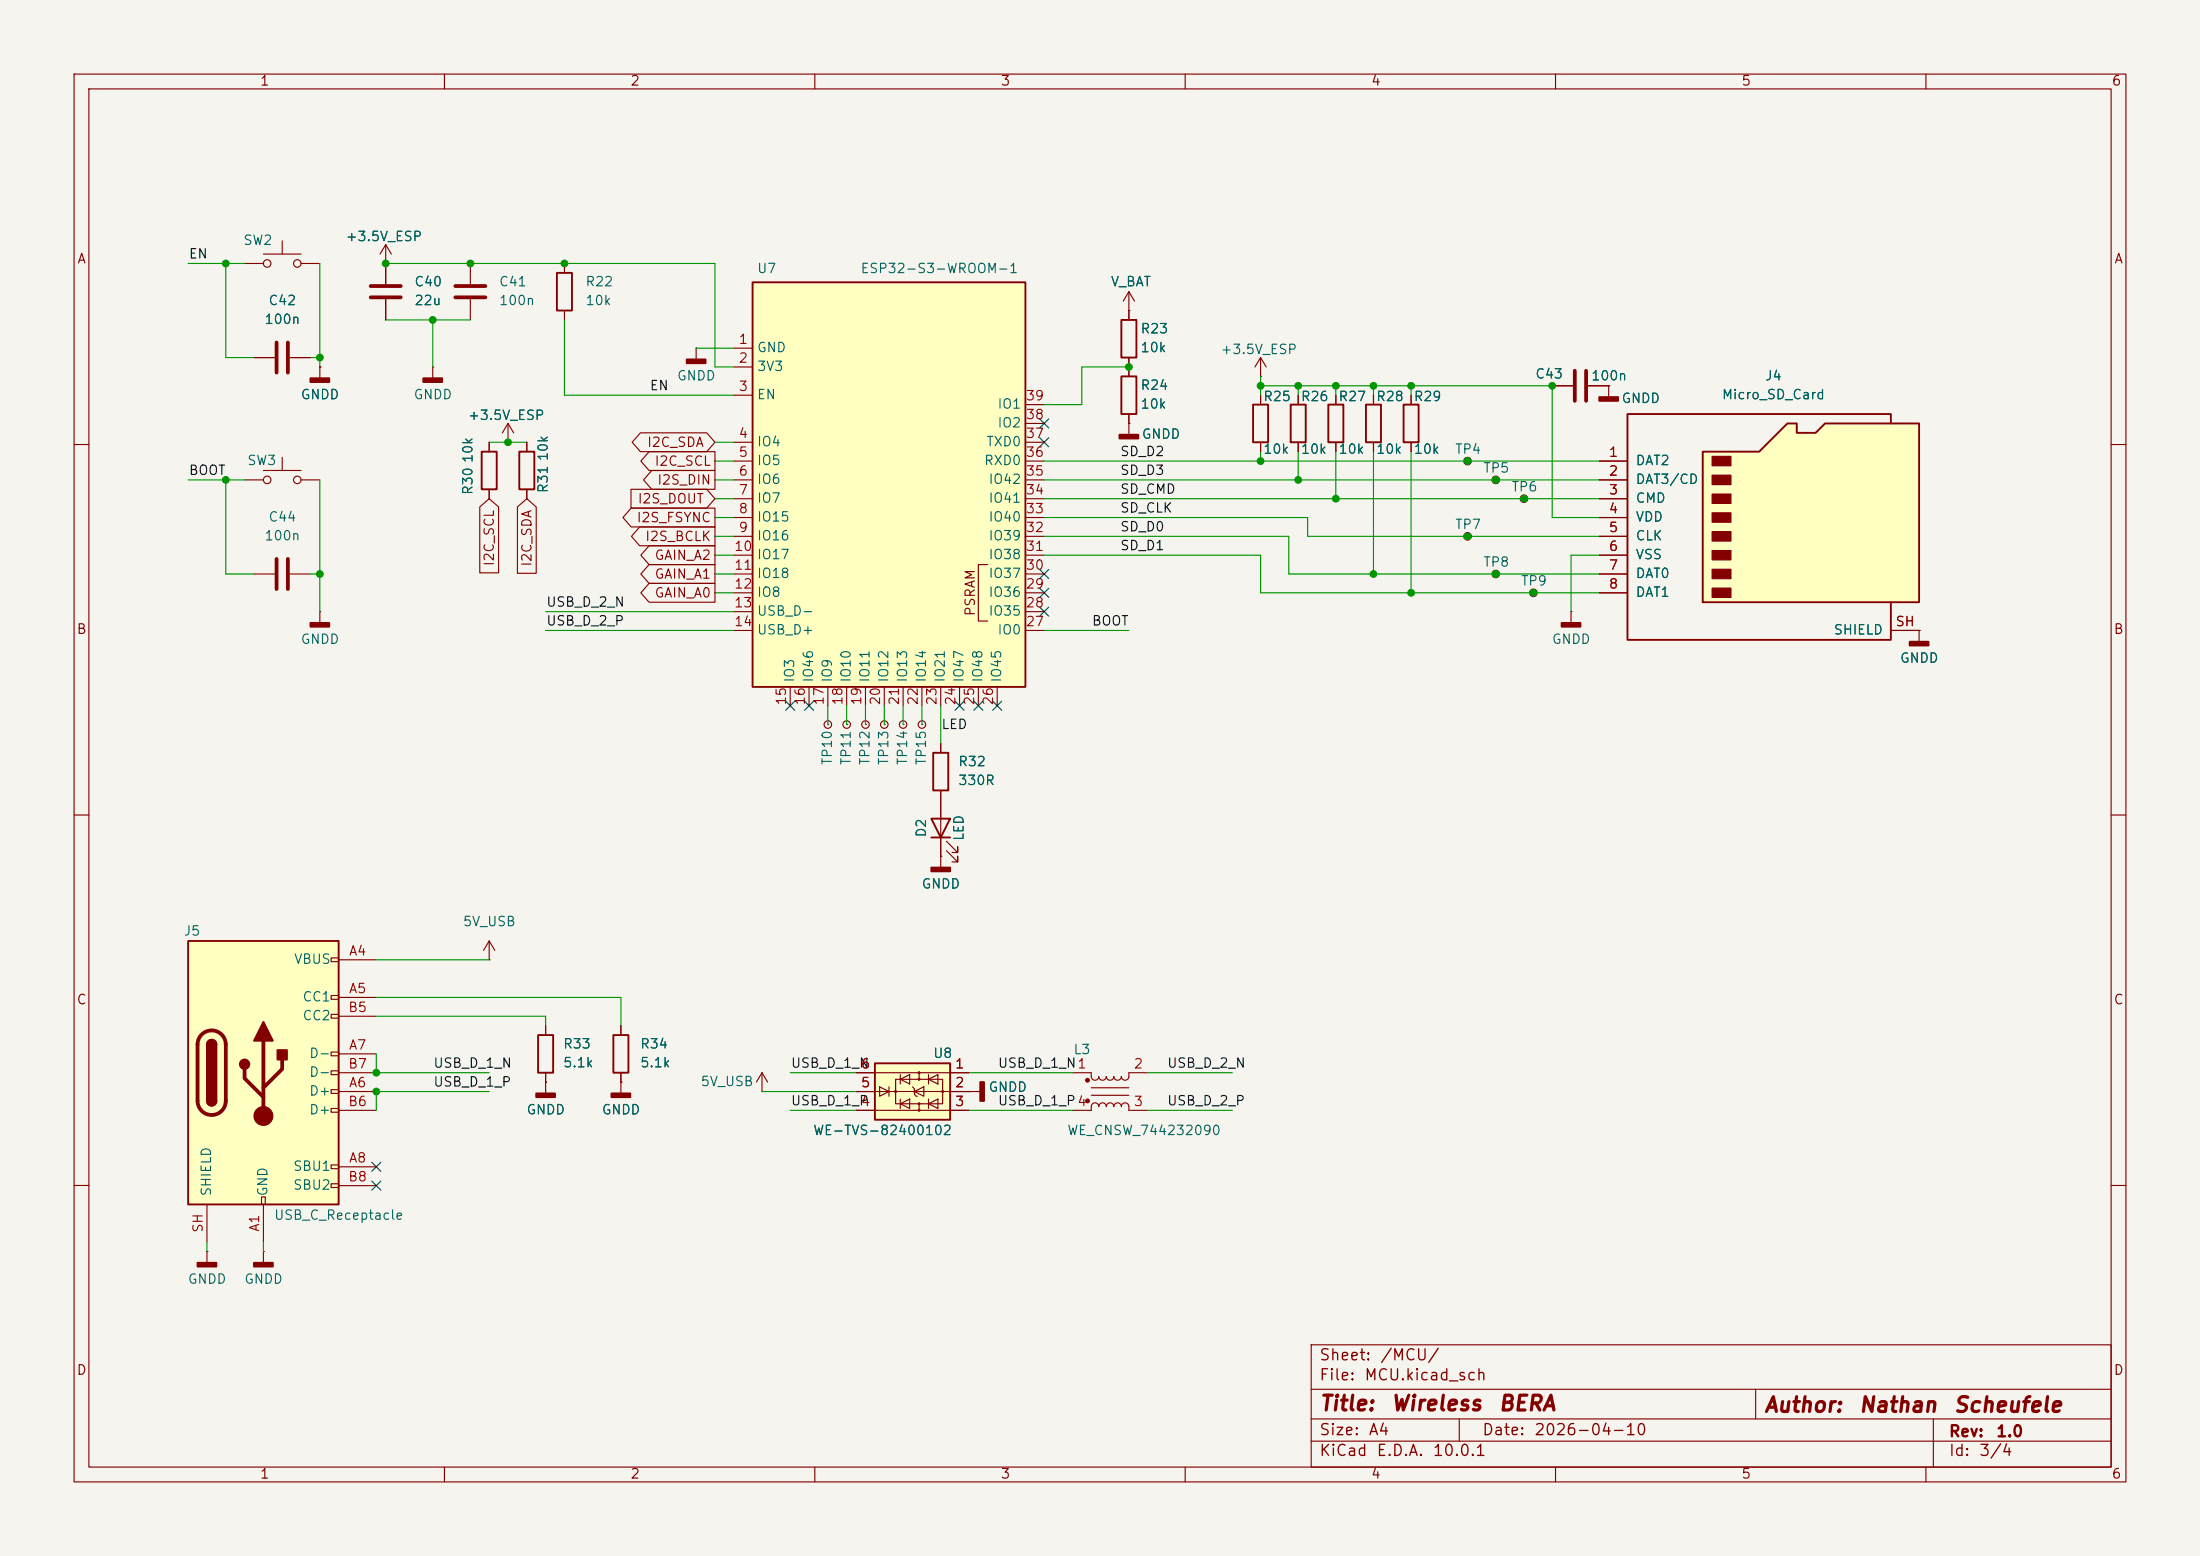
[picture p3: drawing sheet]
<svg xmlns="http://www.w3.org/2000/svg" width="297mm" height="210mm" viewBox="0 0 297 210" stroke-linecap="round" stroke-linejoin="round" font-family="sans-serif">
<path d="M0 0h297v210h-297z" fill="#f5f4ef" stroke="#f5f4ef" stroke-width=".14"/>
<g fill="none" stroke="#840000" stroke-width=".15">
<path d="M10 10h277v190h-277zM12 12h273v186h-273zM60 10v2M110 10v2M160 10v2M210 10v2M260 10v2M52.1 35.6h.1M52.1 33l-.8 1.3M52.1 33l.7 1.3M52.1 33v2.6M66 59.7v1.3"/>
<path d="M10 60h2M34.3 77.5h2.8M39.1 77.5h2.8M66 66v1.3M205.7 67.3h.1M285 60h2M43.2 82.6h.1M43.2 82.6v1.5M10 110h2M285 110h2M73.7 138.4v1.3M73.7 146.1h.1"/>
<path d="M73.7 144.8v2.8M10 160h2M35.6 168.9h.1M35.6 168.9v1.5M285 160h2M60 198v2M110 198v2M160 198v2M177 194.5h108M177 191.5h108M177 187.5h108M177 181.5h108v16.5h-108z"/>
<path d="M197 191.5v3M210 198v2M237 187.5v4M260 198v2M261 191.5v6.5"/>
<circle cx="205.7" cy="67.3" r=".51"/>
</g>
<path d="M37.3 75.4v4.1M38.9 75.4v4.1" fill="none" stroke="#840000" stroke-width=".51"/>
<g fill="#840000" stroke="#840000" stroke-width=".25">
<path d="M41.9 84.1h2.5v.5h-2.5z"/>
<path d="M72.4 147.6h2.5v.5h-2.5z"/>
<path d="M34.3 170.4h2.5v.5h-2.5z"/>
</g>
<path d="M65 61h2.1v5h-2.1zM72.6 139.7h2.1v5.1h-2.1z" fill="none" stroke="#840000" stroke-width=".25"/>
<path d="M25.4 127h20.3v35.6h-20.3z" fill="#ffffc2"/>
<g fill="none" stroke="#840000" stroke-width=".15">
<path d="M63.5 35.6v2.8M76.2 35.6v1.2M152.4 39.4v3.8M152.4 39.4l-.8 1.2M152.4 39.4l.8 1.2M63.5 40.4v2.8M68.6 59.7h.1M68.6 57.2l-.8 1.2M68.6 57.2l.7 1.2M68.6 57.2v2.5M76.2 41.9v1.3M94 47h.1"/>
<path d="M94 47v1.5M152.4 41.9h.1M152.4 57.2h.1M152.4 48.3v2.5M152.4 55.9v2.8M121.9 97.8h.1M124.5 97.8h.1M44.7 129.3h1v.5h-1zM44.7 134.4h1v.5h-1zM44.7 136.9h1v.5h-1zM45.7 129.5h5.1M45.7 134.6h5.1"/>
<path d="M45.7 137.2h5.1M66 129.5h.1M66 127l-.7 1.3M66 127l.8 1.3M66 127v2.5M83.8 138.4v1.3M44.7 142h1v.5h-1zM44.7 144.5h1v.5h-1zM44.7 147.1h1v.5h-1zM44.7 149.6h1v.5h-1zM44.7 157.2h1v.5h-1zM44.7 159.8h1v.5h-1z"/>
<path d="M45.7 147.3h5.1M45.7 142.2h5.1M45.7 157.5h5.1M45.7 149.9h5.1M45.7 144.8h5.1M83.8 146.1h.1M83.8 144.8v2.8M102.9 147.3h.1M102.9 144.8l-.8 1.3M102.9 144.8l.7 1.3M102.9 144.8v2.5M27.9 168.9h.1"/>
<path d="M27.9 162.6v5M27.9 168.9v1.5M35.3 161.5h.5v1.1h-.5zM35.6 162.6v5M45.7 160h5.1"/>
<circle cx="121.9" cy="97.8" r=".51"/>
<circle cx="124.5" cy="97.8" r=".51"/>
</g>
<path d="M75.2 36.8h2v5.1h-2zM151.4 43.2h2v5.1h-2zM151.4 50.8h2v5.1h-2zM25.4 127h20.3v35.6h-20.3zM82.8 139.7h2v5.1h-2zM27.9 141a.64 .64 0 0 1 .7-.7 .64 .64 0 0 1 .6 .7M27.9 148.6a.64 .64 0 0 0 .7 .6 .64 .64 0 0 0 .6-.6" fill="none" stroke="#840000" stroke-width=".25"/>
<path d="M61.5 38.6h4M61.5 40.1h4M27.2 139.6a1.9 1.9 0 0 1 2.1-.4 1.9 1.9 0 0 1 1.2 1.8v7.6a1.91 1.91 0 0 1-1.9 1.9 1.91 1.91 0 0 1-1.9-1.9v-7.6a1.9 1.9 0 0 1 .5-1.4zM33 144.3v1.2l2.6 2.6M35.6 140.5v10.1M38.1 143v1.3l-2.5 2.5" fill="none" stroke="#840000" stroke-width=".51"/>
<g fill="#840000" stroke="#840000" stroke-width=".25">
<path d="M27.9 141h1.3v7.6h-1.3z"/>
<path d="M28.1 140.5a.64 .64 0 0 1 .7-.1 .64 .64 0 0 1 .4 .6h-1.3z"/>
<path d="M27.9 148.6h1.3a.64 .64 0 0 1-.6 .6 .64 .64 0 0 1-.7-.6z"/>
<path d="M35.6 137.9l1.2 2.6h-2.5z"/>
<path d="M37.5 141.7h1.2v1.3h-1.2z"/>
<path d="M26.7 170.4h2.5v.5h-2.5z"/>
<path d="M151.1 58.7h2.6v.5h-2.6z"/>
<path d="M92.7 48.5h2.5v.5h-2.5z"/>
<path d="M82.5 147.6h2.6v.5h-2.6z"/>
<circle cx="33" cy="143.6" r=".63"/>
</g>
<circle cx="35.6" cy="150.6" r="1.27" fill="#840000" stroke="#840000" stroke-width=".15"/>
<path d="M101.6 38.1h36.8v54.6h-36.8z" fill="#ffffc2"/>
<path d="M101.6 38.1h36.8v54.6h-36.8zM169.2 54.6h2v5.1h-2zM174.2 54.6h2.1v5.1h-2.1zM179.3 54.6h2.1v5.1h-2.1zM70.1 61h2v5h-2z" fill="none" stroke="#840000" stroke-width=".25"/>
<g fill="none" stroke="#840000" stroke-width=".15">
<path d="M71.1 59.7v1.3M99.1 47h2.5M99.1 49.5h2.5M99.1 53.3h2.5M99.1 59.7h2.5M138.4 59.7h2.6M138.4 57.2h2.6M138.4 54.6h2.6M170.2 50.8h.1M170.2 48.3v2.5M170.2 53.3v1.3M170.2 59.7v1.3"/>
<path d="M170.2 48.3l-.8 1.2M170.2 48.3l.7 1.2M175.3 53.3v1.3M175.3 59.7v1.3M180.3 53.3v1.3M180.3 59.7v1.3M71.1 66v1.3M99.1 62.2h2.5M99.1 64.8h2.5M99.1 67.3h2.5M99.1 69.9h2.5M99.1 72.4h2.5"/>
<path d="M99.1 74.9h2.5M99.1 77.5h2.5M133.3 76.2h-1.2v7.6h1.2M138.4 62.2h2.6M138.4 64.8h2.6M138.4 67.3h2.6M138.4 69.9h2.6M138.4 72.4h2.6M138.4 74.9h2.6M138.4 77.5h2.6M99.1 80h2.5M99.1 82.6h2.5"/>
<path d="M99.1 85.1h2.5M106.7 92.7v2.6M109.2 92.7v2.6M111.8 97.8h.1M111.8 92.7v2.6M114.3 97.8h.1M114.3 92.7v2.6M116.8 97.8h.1M116.8 92.7v2.6M119.4 97.8h.1M119.4 92.7v2.6M121.9 92.7v2.6"/>
<path d="M124.5 92.7v2.6M127 92.7v2.6M129.5 92.7v2.6M132.1 92.7v2.6M134.6 92.7v2.6M138.4 80h2.6M138.4 82.6h2.6M138.4 85.1h2.6M130.8 147.3h.1M130.8 147.3h1.5M144.8 144.8h2.5v.5a.51 .51 0 0 0 .5 .5 .51 .51 0 0 0 .5-.5 .51 .51 0 0 0 .5 .5 .51 .51 0 0 0 .6-.5 .51 .51 0 0 0 .5 .5 .51 .51 0 0 0 .5-.5 .51 .51 0 0 0 .5 .5 .51 .51 0 0 0 .5-.5 .51 .51 0 0 0 .5 .5 .51 .51 0 0 0 .5-.5v-.5h2.5M144.8 149.9h2.5v-.5a.51 .51 0 0 1 .5-.6 .51 .51 0 0 1 .5 .6 .51 .51 0 0 1 .5-.6 .51 .51 0 0 1 .6 .6 .51 .51 0 0 1 .5-.6 .51 .51 0 0 1 .5 .6 .51 .51 0 0 1 .5-.6 .51 .51 0 0 1 .5 .6 .51 .51 0 0 1 .5-.6 .51 .51 0 0 1 .5 .6v.5h2.5"/>
<path d="M147.3 146.8h5.1M147.3 147.8h5.1"/>
<circle cx="111.8" cy="97.8" r=".51"/>
<circle cx="114.3" cy="97.8" r=".51"/>
<circle cx="116.8" cy="97.8" r=".51"/>
<circle cx="119.4" cy="97.8" r=".51"/>
</g>
<g fill="#840000" stroke="#840000" stroke-width=".15">
<circle cx="146.8" cy="145.8" r=".25"/>
<circle cx="146.8" cy="148.6" r=".25"/>
</g>
<path d="M132.3 146.1h.5v2.5h-.5z" fill="#840000" stroke="#840000" stroke-width=".25"/>
<path d="M118.1 143.5h10.2v7.6h-10.2z" fill="#ffffc2"/>
<g fill="none" stroke="#840000" stroke-width=".15">
<path d="M33 35.6h2.6M35.6 34.3h5M38.1 32.5v1.8M40.6 35.6h2.6M34.3 48.3h2.8M39.1 48.3h2.8M58.4 49.5h.1M58.4 49.5v1.6M185.4 53.3v1.3M185.4 59.7v1.3M209.5 52.1h2.8M214.4 52.1h2.8"/>
<path d="M217.2 52.1h.1M217.2 52.1v1.5M198.1 72.4h.1M201.9 77.5h.1M201.9 64.8h.1M207 80h.1M259.1 85.1h.1M259.1 85.1v1.5M127 115.6h.1M127 100.3v1.3M127 106.7v10.4M127.8 114.8l1.5 1.5v-.7v.7h-.8"/>
<path d="M127.8 113.5l1.5 1.6v-.8v.8h-.8M115.6 144.8h15.2M115.6 149.9h15.2M115.6 147.3h5.3M118.7 146.7l1.3 .6-1.3 .7zM120 146.7v1.3M120.9 145.7h6.4v3.3h-6.4zM121.5 145.7l1.3-.7v1.3zM121.5 149l1.3-.7v1.3zM121.5 145v1.3M121.5 148.3v1.3M123.2 146.7l.2 .2v.8l.3 .3"/>
<path d="M123.4 147.3l1.3-.6v1.3zM123.7 148h.1M124.1 144.8v.9M124.1 149v.7M125.3 145.7l1.3-.7v1.3zM125.3 149l1.3-.7v1.3zM125.3 145v1.3M125.3 148.3v1.3M127.3 147.3h3.5"/>
<circle cx="36.1" cy="35.6" r=".51"/>
<circle cx="40.1" cy="35.6" r=".51"/>
<circle cx="198.1" cy="72.4" r=".51"/>
<circle cx="201.9" cy="77.5" r=".51"/>
<circle cx="201.9" cy="64.8" r=".51"/>
<circle cx="207" cy="80" r=".51"/>
<circle cx="120.9" cy="147.3" r=".13"/>
<circle cx="124.1" cy="144.8" r=".13"/>
<circle cx="124.1" cy="149" r=".13"/>
<circle cx="124.1" cy="145.7" r=".13"/>
<circle cx="124.1" cy="149.9" r=".13"/>
<circle cx="127.3" cy="147.3" r=".13"/>
</g>
<path d="M120.9 147.3h6.4z" fill="#840000" stroke="#840000" stroke-width=".15"/>
<path d="M184.4 54.6h2v5.1h-2zM125.7 110.5h2.6l-1.3 2.5zM125.7 113h2.6M126 101.6h2v5.1h-2zM118.1 143.5h10.2v7.6h-10.2z" fill="none" stroke="#840000" stroke-width=".25"/>
<g fill="#840000" stroke="#840000" stroke-width=".25">
<path d="M125.7 117.1h2.6v.5h-2.6z"/>
<path d="M57.1 51.1h2.6v.5h-2.6z"/>
<path d="M257.8 86.6h2.5v.5h-2.5z"/>
<path d="M215.9 53.6h2.5v.5h-2.5z"/>
</g>
<path d="M37.3 46.2v4.1M38.9 46.2v4.1M212.6 50v4.1M214.1 50v4.1" fill="none" stroke="#840000" stroke-width=".51"/>
<path d="M229.9 61h7.6l3.8-3.8h1.3v1.2h2.5l1.3-1.2h12.7v24.1h-29.2z" fill="#ffffc2"/>
<path d="M189.5 54.6h2v5.1h-2zM255.3 57.2v-1.3h-35.6v30.5h35.6v-5.1M229.9 61h7.6l3.8-3.8h1.3v1.2h2.5l1.3-1.2h12.7v24.1h-29.2z" fill="none" stroke="#840000" stroke-width=".25"/>
<g fill="#840000" stroke="#840000" stroke-width=".15">
<path d="M231.1 61.6h2.6v1.3h-2.6z"/>
<path d="M231.1 64.1h2.6v1.3h-2.6z"/>
<path d="M231.1 66.7h2.6v1.2h-2.6z"/>
<path d="M231.1 69.2h2.6v1.3h-2.6z"/>
<path d="M231.1 71.8h2.6v1.2h-2.6z"/>
<path d="M231.1 74.3h2.6v1.3h-2.6z"/>
<path d="M231.1 76.8h2.6v1.3h-2.6z"/>
<path d="M231.1 79.4h2.6v1.2h-2.6z"/>
</g>
<g fill="none" stroke="#840000" stroke-width=".15">
<path d="M52.1 35.6h.1M52.1 35.6v2.8M34.3 48.3h2.8M39.1 48.3h2.8M43.2 49.5h.1M43.2 49.5v1.6M52.1 40.4v2.8M66 59.7v1.3M68.6 59.7h.1M71.1 59.7v1.3M86.5 58.4h8.9l1.1 1.3-1.1 1.3h-8.9l-1.2-1.3zM152.4 57.2h.1"/>
<path d="M152.4 41.9h.1M152.4 41.9v1.3M152.4 48.3v2.5M152.4 55.9v1.3M170.2 53.3v1.3M170.2 59.7v1.3M175.3 53.3v1.3M175.3 59.7v1.3M180.3 53.3v1.3M180.3 59.7v1.3M185.4 53.3v1.3M185.4 59.7v1.3"/>
<path d="M190.5 53.3v1.3M190.5 59.7v1.3M209.5 52.1h2.8M214.4 52.1h2.8M217.2 52.1h.1M33 64.8h2.6M35.6 63.5h5M38.1 61.7v1.8M40.6 64.8h2.6M64.8 68.4l1.2-1.1 1.3 1.1v8.9h-2.5zM66 66v1.3M69.8 68.4l1.3-1.1 1.3 1.1v9h-2.6z"/>
<path d="M71.1 66v1.3M85.2 66h10.2l1.1 1.3-1.1 1.3h-10.2zM85.2 68.6h11.3v2.5h-11.3l-1.1-1.2zM86.4 71.1h10.1v2.6h-10.1l-1.2-1.3zM87.6 73.7h8.9v2.5h-8.9l-1.1-1.3zM87.6 76.2h8.9v2.5h-8.9l-1.1-1.2zM87.6 78.7h8.9v2.6h-8.9l-1.1-1.3zM87.6 61h8.9v2.5h-8.9l-1.1-1.3zM88 63.5h8.5v2.5h-8.5l-1.1-1.2zM198.1 62.2h.1M215.9 62.2h3.8M215.9 64.8h3.8"/>
<path d="M215.9 67.3h3.8M215.9 69.9h3.8M215.9 72.4h3.8M215.9 74.9h3.8M215.9 77.5h3.8M212.1 82.6h.1M212.1 82.6v1.5M215.9 80h3.8M255.3 85.1h3.8M259.1 85.1h.1M127 115.6h.1M127 100.3v1.3"/>
<path d="M127 106.7v3.8M127 113v2.6M73.7 138.4v1.3M83.8 138.4v1.3M73.7 146.1h.1M73.7 144.8v1.3M83.8 146.1h.1M83.8 144.8v1.3M115.6 144.8h2.5M115.6 147.3h2.5M115.6 149.9h2.5M128.3 144.8h2.5"/>
<path d="M128.3 147.3h2.5M128.3 149.9h2.5M130.8 147.3h.1"/>
<circle cx="36.1" cy="64.8" r=".51"/>
<circle cx="40.1" cy="64.8" r=".51"/>
<circle cx="198.1" cy="62.2" r=".51"/>
</g>
<g fill="#840000" stroke="#840000" stroke-width=".25">
<path d="M210.8 84.1h2.6v.5h-2.6z"/>
<path d="M41.9 51.1h2.5v.5h-2.5z"/>
</g>
<path d="M50 38.6h4.1M50 40.1h4.1" fill="none" stroke="#840000" stroke-width=".51"/>
<g fill="none" stroke="#009600" stroke-width=".15">
<path d="M25.4 35.6h7.6M30.5 35.6v12.7h3.8M43.2 35.6v13.9M52.1 35.6h44.4v13.9h2.6M41.9 48.3h1.3M52.1 43.2h11.4M58.4 43.2v6.3M66 59.7h5.1M76.2 43.2v10.1h22.9M94 47h5.1M96.5 59.7h2.6M152.4 49.5h-6.4v5.1h-5"/>
<path d="M170.2 52.1h39.3v17.8h6.4M170.2 50.8v2.5M175.3 52.1v1.2M180.3 52.1v1.2M185.4 52.1v1.2M190.5 52.1v1.2M25.4 64.8h7.6M30.5 64.8v12.7h3.8M41.9 77.5h1.3M43.2 64.8v17.8M96.5 64.8h2.6M96.5 69.9h2.6"/>
<path d="M96.5 67.3h2.6M96.5 74.9h2.6M96.5 62.2h2.6M96.5 77.5h2.6M96.5 72.4h2.6M141 64.8h74.9M141 69.9h35.5v2.5h39.4M141 67.3h74.9M141 74.9h29.2v5.1h45.7M141 62.2h74.9M141 72.4h33v5.1h41.9M170.2 61v1.2"/>
<path d="M175.3 61v3.8M180.3 61v6.3M185.4 61v16.5M190.5 61v19M215.9 74.9h-3.8v7.7M73.7 85.1h25.4M73.7 82.6h25.4M96.5 80h2.6M111.8 95.3v2.5M114.3 95.3v2.5M116.8 95.3v2.5M119.4 95.3v2.5"/>
<path d="M121.9 95.3v2.5M124.5 95.3v2.5M127 95.3v5M141 85.1h11.4M50.8 137.2h22.9v1.2M50.8 134.6h33v3.8M50.8 129.5h15.2M50.8 142.2v2.6h15.2M66 147.3h-15.2v2.6M102.9 147.3h12.7M106.7 144.8h8.9M106.7 149.9h8.9"/>
<path d="M130.8 144.8h14M130.8 149.9h14M154.9 144.8h11.5M154.9 149.9h11.5M27.9 167.6v1.3M35.6 167.6v1.3"/>
</g>
<g fill="none" stroke="#000084" stroke-width=".15">
<path d="M140.4 59.1l1.2 1.2M140.4 56.5l1.2 1.3M141.6 59.1l-1.2 1.2M141.6 56.5l-1.2 1.3M140.4 76.9l1.2 1.2M140.4 79.4l1.2 1.2M141.6 76.9l-1.2 1.2M141.6 79.4l-1.2 1.2M106.1 94.6l1.2 1.3M107.3 94.6l-1.2 1.3M108.6 94.6l1.2 1.3M109.8 94.6l-1.2 1.3"/>
<path d="M128.9 94.6l1.2 1.3M130.1 94.6l-1.2 1.3M131.5 94.6l1.2 1.3M132.7 94.6l-1.2 1.3M134 94.6l1.2 1.3M135.2 94.6l-1.2 1.3M140.4 81.9l1.2 1.3M141.6 81.9l-1.2 1.3M50.2 156.9l1.2 1.2M50.2 159.4l1.2 1.2M51.4 156.9l-1.2 1.2M51.4 159.4l-1.2 1.2"/>
</g>
<g fill="#009600" stroke="#009600" stroke-width=".14">
<circle cx="30.5" cy="64.8" r=".46"/>
<circle cx="50.8" cy="144.8" r=".46"/>
<circle cx="43.2" cy="77.5" r=".46"/>
<circle cx="50.8" cy="147.3" r=".46"/>
<circle cx="185.4" cy="77.5" r=".46"/>
<circle cx="205.7" cy="67.3" r=".46"/>
<circle cx="180.3" cy="67.3" r=".46"/>
<circle cx="207" cy="80" r=".46"/>
<circle cx="201.9" cy="77.5" r=".46"/>
<circle cx="190.5" cy="80" r=".46"/>
<circle cx="198.1" cy="72.4" r=".46"/>
<circle cx="58.4" cy="43.2" r=".46"/>
<circle cx="43.2" cy="48.3" r=".46"/>
<circle cx="63.5" cy="35.6" r=".46"/>
<circle cx="52.1" cy="35.6" r=".46"/>
<circle cx="30.5" cy="35.6" r=".46"/>
<circle cx="170.2" cy="52.1" r=".46"/>
<circle cx="175.3" cy="52.1" r=".46"/>
<circle cx="152.4" cy="49.5" r=".46"/>
<circle cx="190.5" cy="52.1" r=".46"/>
<circle cx="185.4" cy="52.1" r=".46"/>
<circle cx="180.3" cy="52.1" r=".46"/>
<circle cx="201.9" cy="64.8" r=".46"/>
<circle cx="175.3" cy="64.8" r=".46"/>
<circle cx="170.2" cy="62.2" r=".46"/>
<circle cx="198.1" cy="62.2" r=".46"/>
<circle cx="209.5" cy="52.1" r=".46"/>
<circle cx="76.2" cy="35.6" r=".46"/>
<circle cx="68.6" cy="59.7" r=".46"/>
</g>
<g font-size="2" fill="#840000">
<text x="178" y="190.9">Title:</text>
<text x="187.7" y="190.9">Wireless</text>
<text x="202.2" y="190.9">BERA</text>
<text x="238" y="191.1">Author:</text>
<text x="250.8" y="191.1">Nathan</text>
<text x="263.6" y="191.1">Scheufele</text>
</g>
<g font-size="1.5" fill="#840000">
<text x="178" y="184">Sheet:</text>
<text x="186.2" y="184">/MCU/</text>
<text x="178" y="186.7">File:</text>
<text x="184.1" y="186.7">MCU.kicad_sch</text>
<text x="178" y="196.9">KiCad</text>
<text x="178" y="194.1">Size:</text>
<text x="184.7" y="194.1">A4</text>
<text x="185.7" y="196.9">E.D.A.</text>
<text x="193.3" y="196.9">10.0.1</text>
<text x="200" y="194.1">Date:</text>
<text x="207" y="194.1">2026-04-10</text>
<text x="263" y="194.3">Rev:</text>
<text x="263" y="196.9">Id:</text>
<text x="267.1" y="196.9">3/4</text>
<text x="269.4" y="194.3">1.0</text>
</g>
<g font-size="1.3" fill="#840000">
<text x="35" y="11.9">1</text>
<text x="85" y="11.9">2</text>
<text x="135" y="11.9">3</text>
<text x="185" y="11.9">4</text>
<text x="235" y="11.9">5</text>
<text x="285" y="11.9">6</text>
<text x="10.3" y="35.9">A</text>
<text x="285.3" y="35.9">A</text>
<text x="87.3" y="60.6">I2C_SDA</text>
<text x="88.3" y="63.2">I2C_SCL</text>
<text x="88.6" y="65.7">I2S_DIN</text>
<text x="85.9" y="70.8">I2S_FSYNC</text>
<text x="86" y="68.3">I2S_DOUT</text>
<text x="67" y="76.5" transform="rotate(-90 67 76.5)">I2C_SCL</text>
<text x="72.1" y="76.6" transform="rotate(-90 72.1 76.6)">I2C_SDA</text>
<text x="87" y="73.3">I2S_BCLK</text>
<text x="88.3" y="75.9">GAIN_A2</text>
<text x="88.3" y="78.4">GAIN_A1</text>
<text x="88.3" y="81">GAIN_A0</text>
<text x="131.9" y="83.3" transform="rotate(-90 131.9 83.3)">PSRAM</text>
<text x="10.3" y="85.9">B</text>
<text x="285.3" y="85.9">B</text>
<text x="10.3" y="135.9">C</text>
<text x="285.3" y="135.9">C</text>
<text x="10.3" y="185.9">D</text>
<text x="285.3" y="185.9">D</text>
<text x="35" y="199.9">1</text>
<text x="85" y="199.9">2</text>
<text x="135" y="199.9">3</text>
<text x="185" y="199.9">4</text>
<text x="235" y="199.9">5</text>
<text x="285" y="199.9">6</text>
</g>
<g font-size="1.3" fill="#0f0f0f">
<text x="25.4" y="35.2">EN</text>
<text x="87.6" y="53">EN</text>
<text x="25.4" y="64.4">BOOT</text>
<text x="151.1" y="64.4">SD_D3</text>
<text x="151.1" y="61.9">SD_D2</text>
<text x="151.1" y="69.5">SD_CLK</text>
<text x="151.1" y="67">SD_CMD</text>
<text x="151.1" y="74.6">SD_D1</text>
<text x="151.1" y="72">SD_D0</text>
<text x="73.7" y="82.2">USB_D_2_N</text>
<text x="73.7" y="84.7">USB_D_2_P</text>
<text x="147.3" y="84.7">BOOT</text>
<text x="127" y="98.7">LED</text>
<text x="58.4" y="147">USB_D_1_P</text>
<text x="58.4" y="144.4">USB_D_1_N</text>
<text x="106.7" y="149.5">USB_D_1_P</text>
<text x="106.7" y="144.4">USB_D_1_N</text>
<text x="134.6" y="144.4">USB_D_1_N1</text>
<text x="134.6" y="149.5">USB_D_1_P4</text>
<text x="157.5" y="144.4">USB_D_2_N</text>
<text x="157.5" y="149.5">USB_D_2_P</text>
</g>
<g font-size="1.3" fill="#006464">
<text x="32.8" y="33.4">SW2</text>
<text x="46.6" y="32.9">+3.5V_ESP</text>
<text x="36.2" y="41.5">C42</text>
<text x="55.8" y="39">C40</text>
<text x="55.8" y="41.5">22u</text>
<text x="67.3" y="41.5">100n</text>
<text x="67.3" y="39">C41</text>
<text x="78.9" y="41.5">10k</text>
<text x="78.9" y="39">R22</text>
<text x="102.1" y="37.2">U7</text>
<text x="116.1" y="37.2">ESP32-S3-WROOM-1</text>
<text x="149.9" y="39">V_BAT</text>
<text x="35.6" y="44">100n</text>
<text x="102.1" y="47.9">GND</text>
<text x="153.9" y="47.9">10k</text>
<text x="153.9" y="45.3">R23</text>
<text x="91.3" y="51.7">GNDD</text>
<text x="102.1" y="50.4">3V3</text>
<text x="153.9" y="52.9">R24</text>
<text x="164.7" y="48.1">+3.5V_ESP</text>
<text x="207.2" y="51.4">C43</text>
<text x="214.7" y="51.7">100n</text>
<text x="238.2" y="51.7">J4</text>
<text x="40.5" y="54.2">GNDD</text>
<text x="55.7" y="54.2">GNDD</text>
<text x="63.1" y="57">+3.5V_ESP</text>
<text x="102.1" y="54.2">EN</text>
<text x="134.6" y="58">IO2</text>
<text x="134.6" y="55.5">IO1</text>
<text x="153.9" y="55.5">10k</text>
<text x="154" y="59.5">GNDD</text>
<text x="170.4" y="54.5">R25</text>
<text x="175.5" y="54.5">R26</text>
<text x="180.6" y="54.5">R27</text>
<text x="185.7" y="54.5">R28</text>
<text x="190.8" y="54.5">R29</text>
<text x="218.8" y="54.7">GNDD</text>
<text x="232.4" y="54.2">Micro_SD_Card</text>
<text x="33.3" y="63.1">SW3</text>
<text x="64.1" y="62.6" transform="rotate(-90 64.1 62.6)">10k</text>
<text x="74.3" y="62.3" transform="rotate(-90 74.3 62.3)">10k</text>
<text x="102.1" y="60.6">IO4</text>
<text x="102.1" y="63.1">IO5</text>
<text x="102.1" y="65.6">IO6</text>
<text x="132.8" y="63.1">RXD0</text>
<text x="133.1" y="60.6">TXD0</text>
<text x="133.4" y="65.6">IO42</text>
<text x="170.4" y="61.6">10k</text>
<text x="175.5" y="61.6">10k</text>
<text x="180.6" y="61.6">10k</text>
<text x="185.7" y="61.6">10k</text>
<text x="190.8" y="61.6">10k</text>
<text x="196.4" y="61.6">TP4</text>
<text x="200.2" y="64.1">TP5</text>
<text x="220.7" y="63.1">DAT2</text>
<text x="220.7" y="65.6">DAT3/CD</text>
<text x="36.2" y="70.7">C44</text>
<text x="64.1" y="66.9" transform="rotate(-90 64.1 66.9)">R30</text>
<text x="74.3" y="66.6" transform="rotate(-90 74.3 66.6)">R31</text>
<text x="102.1" y="68.2">IO7</text>
<text x="102.1" y="70.7">IO15</text>
<text x="133.4" y="70.7">IO40</text>
<text x="133.4" y="68.2">IO41</text>
<text x="196.4" y="71.7">TP7</text>
<text x="204" y="66.6">TP6</text>
<text x="220.7" y="68.2">CMD</text>
<text x="220.7" y="70.7">VDD</text>
<text x="35.6" y="73.3">100n</text>
<text x="102.1" y="73.3">IO16</text>
<text x="102.1" y="75.8">IO17</text>
<text x="133.4" y="75.8">IO38</text>
<text x="133.4" y="73.3">IO39</text>
<text x="200.2" y="76.8">TP8</text>
<text x="220.7" y="73.3">CLK</text>
<text x="220.7" y="75.8">VSS</text>
<text x="102.1" y="78.3">IO18</text>
<text x="102.1" y="80.9">IO8</text>
<text x="102.1" y="83.4">USB_D-</text>
<text x="133.4" y="83.4">IO35</text>
<text x="133.4" y="80.9">IO36</text>
<text x="133.4" y="78.3">IO37</text>
<text x="205.2" y="79.3">TP9</text>
<text x="220.7" y="78.3">DAT0</text>
<text x="220.7" y="80.9">DAT1</text>
<text x="40.5" y="87.2">GNDD</text>
<text x="102.1" y="86">USB_D+</text>
<text x="134.6" y="86">IO0</text>
<text x="209.4" y="87.2">GNDD</text>
<text x="247.5" y="86">SHIELD</text>
<text x="256.4" y="89.8">GNDD</text>
<text x="107.5" y="92.2" transform="rotate(-90 107.5 92.2)">IO3</text>
<text x="110.1" y="92.2" transform="rotate(-90 110.1 92.2)">IO46</text>
<text x="112.6" y="92.2" transform="rotate(-90 112.6 92.2)">IO9</text>
<text x="115.2" y="92.2" transform="rotate(-90 115.2 92.2)">IO10</text>
<text x="117.7" y="92.2" transform="rotate(-90 117.7 92.2)">IO11</text>
<text x="120.2" y="92.2" transform="rotate(-90 120.2 92.2)">IO12</text>
<text x="122.8" y="92.2" transform="rotate(-90 122.8 92.2)">IO13</text>
<text x="125.3" y="92.2" transform="rotate(-90 125.3 92.2)">IO14</text>
<text x="127.9" y="92.2" transform="rotate(-90 127.9 92.2)">IO21</text>
<text x="130.4" y="92.2" transform="rotate(-90 130.4 92.2)">IO47</text>
<text x="132.9" y="92.2" transform="rotate(-90 132.9 92.2)">IO48</text>
<text x="135.5" y="92.2" transform="rotate(-90 135.5 92.2)">IO45</text>
<text x="112.6" y="103.4" transform="rotate(-90 112.6 103.4)">TP10</text>
<text x="115.2" y="103.4" transform="rotate(-90 115.2 103.4)">TP11</text>
<text x="117.7" y="103.4" transform="rotate(-90 117.7 103.4)">TP12</text>
<text x="120.2" y="103.4" transform="rotate(-90 120.2 103.4)">TP13</text>
<text x="122.8" y="103.4" transform="rotate(-90 122.8 103.4)">TP14</text>
<text x="125.3" y="103.4" transform="rotate(-90 125.3 103.4)">TP15</text>
<text x="129.3" y="106.3">330R</text>
<text x="129.3" y="103.7">R32</text>
<text x="125.3" y="113.1" transform="rotate(-90 125.3 113.1)">D2</text>
<text x="130.4" y="113.6" transform="rotate(-90 130.4 113.6)">LED</text>
<text x="62.4" y="125.3">5V_USB</text>
<text x="124.3" y="120.2">GNDD</text>
<text x="24.7" y="126.6">J5</text>
<text x="39.6" y="130.4">VBUS</text>
<text x="40.8" y="135.5">CC1</text>
<text x="40.8" y="138">CC2</text>
<text x="41.7" y="143.1">D-</text>
<text x="75.9" y="141.8">R33</text>
<text x="86.3" y="141.8">R34</text>
<text x="125.9" y="143.1">U8</text>
<text x="144.8" y="142.6">L3</text>
<text x="41.7" y="148.2">D+</text>
<text x="41.7" y="145.6">D-</text>
<text x="75.9" y="144.4">5.1k</text>
<text x="86.3" y="144.4">5.1k</text>
<text x="94.5" y="146.9">5V_USB</text>
<text x="133.4" y="147.7">GNDD</text>
<text x="41.7" y="150.7">D+</text>
<text x="71" y="150.7">GNDD</text>
<text x="81.1" y="150.7">GNDD</text>
<text x="109.7" y="153.5">WE-TVS-82400102</text>
<text x="144" y="153.5">WE_CNSW_744232090</text>
<text x="28.8" y="161.5" transform="rotate(-90 28.8 161.5)">SHIELD</text>
<text x="36.4" y="161.5" transform="rotate(-90 36.4 161.5)">GND</text>
<text x="39.5" y="158.3">SBU1</text>
<text x="39.5" y="160.9">SBU2</text>
<text x="36.9" y="164.9">USB_C_Receptacle</text>
<text x="25.3" y="173.6">GNDD</text>
<text x="32.9" y="173.6">GNDD</text>
</g>
<g font-size="1.3" fill="#a90000">
<text x="99.6" y="46.7">1</text>
<text x="99.6" y="49.3">2</text>
<text x="99.6" y="53.1">3</text>
<text x="99.6" y="59.4">4</text>
<text x="138.4" y="59.4">37</text>
<text x="138.4" y="56.9">38</text>
<text x="138.4" y="54.4">39</text>
<text x="99.6" y="62">5</text>
<text x="99.6" y="64.5">6</text>
<text x="138.4" y="64.5">35</text>
<text x="138.4" y="62">36</text>
<text x="217.1" y="62">1</text>
<text x="217.1" y="64.5">2</text>
<text x="99.6" y="67.1">7</text>
<text x="99.6" y="69.6">8</text>
<text x="138.4" y="69.6">33</text>
<text x="138.4" y="67.1">34</text>
<text x="217.1" y="67.1">3</text>
<text x="217.1" y="69.6">4</text>
<text x="99" y="74.7">10</text>
<text x="99" y="77.2">11</text>
<text x="99.6" y="72.1">9</text>
<text x="138.4" y="77.2">30</text>
<text x="138.4" y="74.7">31</text>
<text x="138.4" y="72.1">32</text>
<text x="217.1" y="72.1">5</text>
<text x="217.1" y="74.7">6</text>
<text x="217.1" y="77.2">7</text>
<text x="99" y="79.8">12</text>
<text x="99" y="82.3">13</text>
<text x="138.4" y="82.3">28</text>
<text x="138.4" y="79.8">29</text>
<text x="217.1" y="79.8">8</text>
<text x="99" y="84.8">14</text>
<text x="138.4" y="84.8">27</text>
<text x="255.8" y="84.8">SH</text>
<text x="106.4" y="95.3" transform="rotate(-90 106.4 95.3)">15</text>
<text x="109" y="95.3" transform="rotate(-90 109 95.3)">16</text>
<text x="111.5" y="95.3" transform="rotate(-90 111.5 95.3)">17</text>
<text x="114" y="95.3" transform="rotate(-90 114 95.3)">18</text>
<text x="116.6" y="95.3" transform="rotate(-90 116.6 95.3)">19</text>
<text x="119.1" y="95.3" transform="rotate(-90 119.1 95.3)">20</text>
<text x="121.7" y="95.3" transform="rotate(-90 121.7 95.3)">21</text>
<text x="124.2" y="95.3" transform="rotate(-90 124.2 95.3)">22</text>
<text x="126.7" y="95.3" transform="rotate(-90 126.7 95.3)">23</text>
<text x="129.3" y="95.3" transform="rotate(-90 129.3 95.3)">24</text>
<text x="131.8" y="95.3" transform="rotate(-90 131.8 95.3)">25</text>
<text x="134.4" y="95.3" transform="rotate(-90 134.4 95.3)">26</text>
<text x="47" y="129.3">A4</text>
<text x="46.9" y="136.9">B5</text>
<text x="47" y="134.4">A5</text>
<text x="47" y="142">A7</text>
<text x="46.9" y="149.6">B6</text>
<text x="46.9" y="144.5">B7</text>
<text x="47" y="147.1">A6</text>
<text x="116.1" y="149.6">4</text>
<text x="116.1" y="147.1">5</text>
<text x="116.1" y="144.5">6</text>
<text x="128.8" y="144.5">1</text>
<text x="128.8" y="147.1">2</text>
<text x="128.8" y="149.6">3</text>
<text x="153" y="144.5">2</text>
<text x="153" y="149.6">3</text>
<text x="46.9" y="159.8">B8</text>
<text x="47" y="157.2">A8</text>
<text x="27.7" y="166.5" transform="rotate(-90 27.7 166.5)">SH</text>
<text x="35.3" y="166.4" transform="rotate(-90 35.3 166.4)">A1</text>
</g>
</svg>
